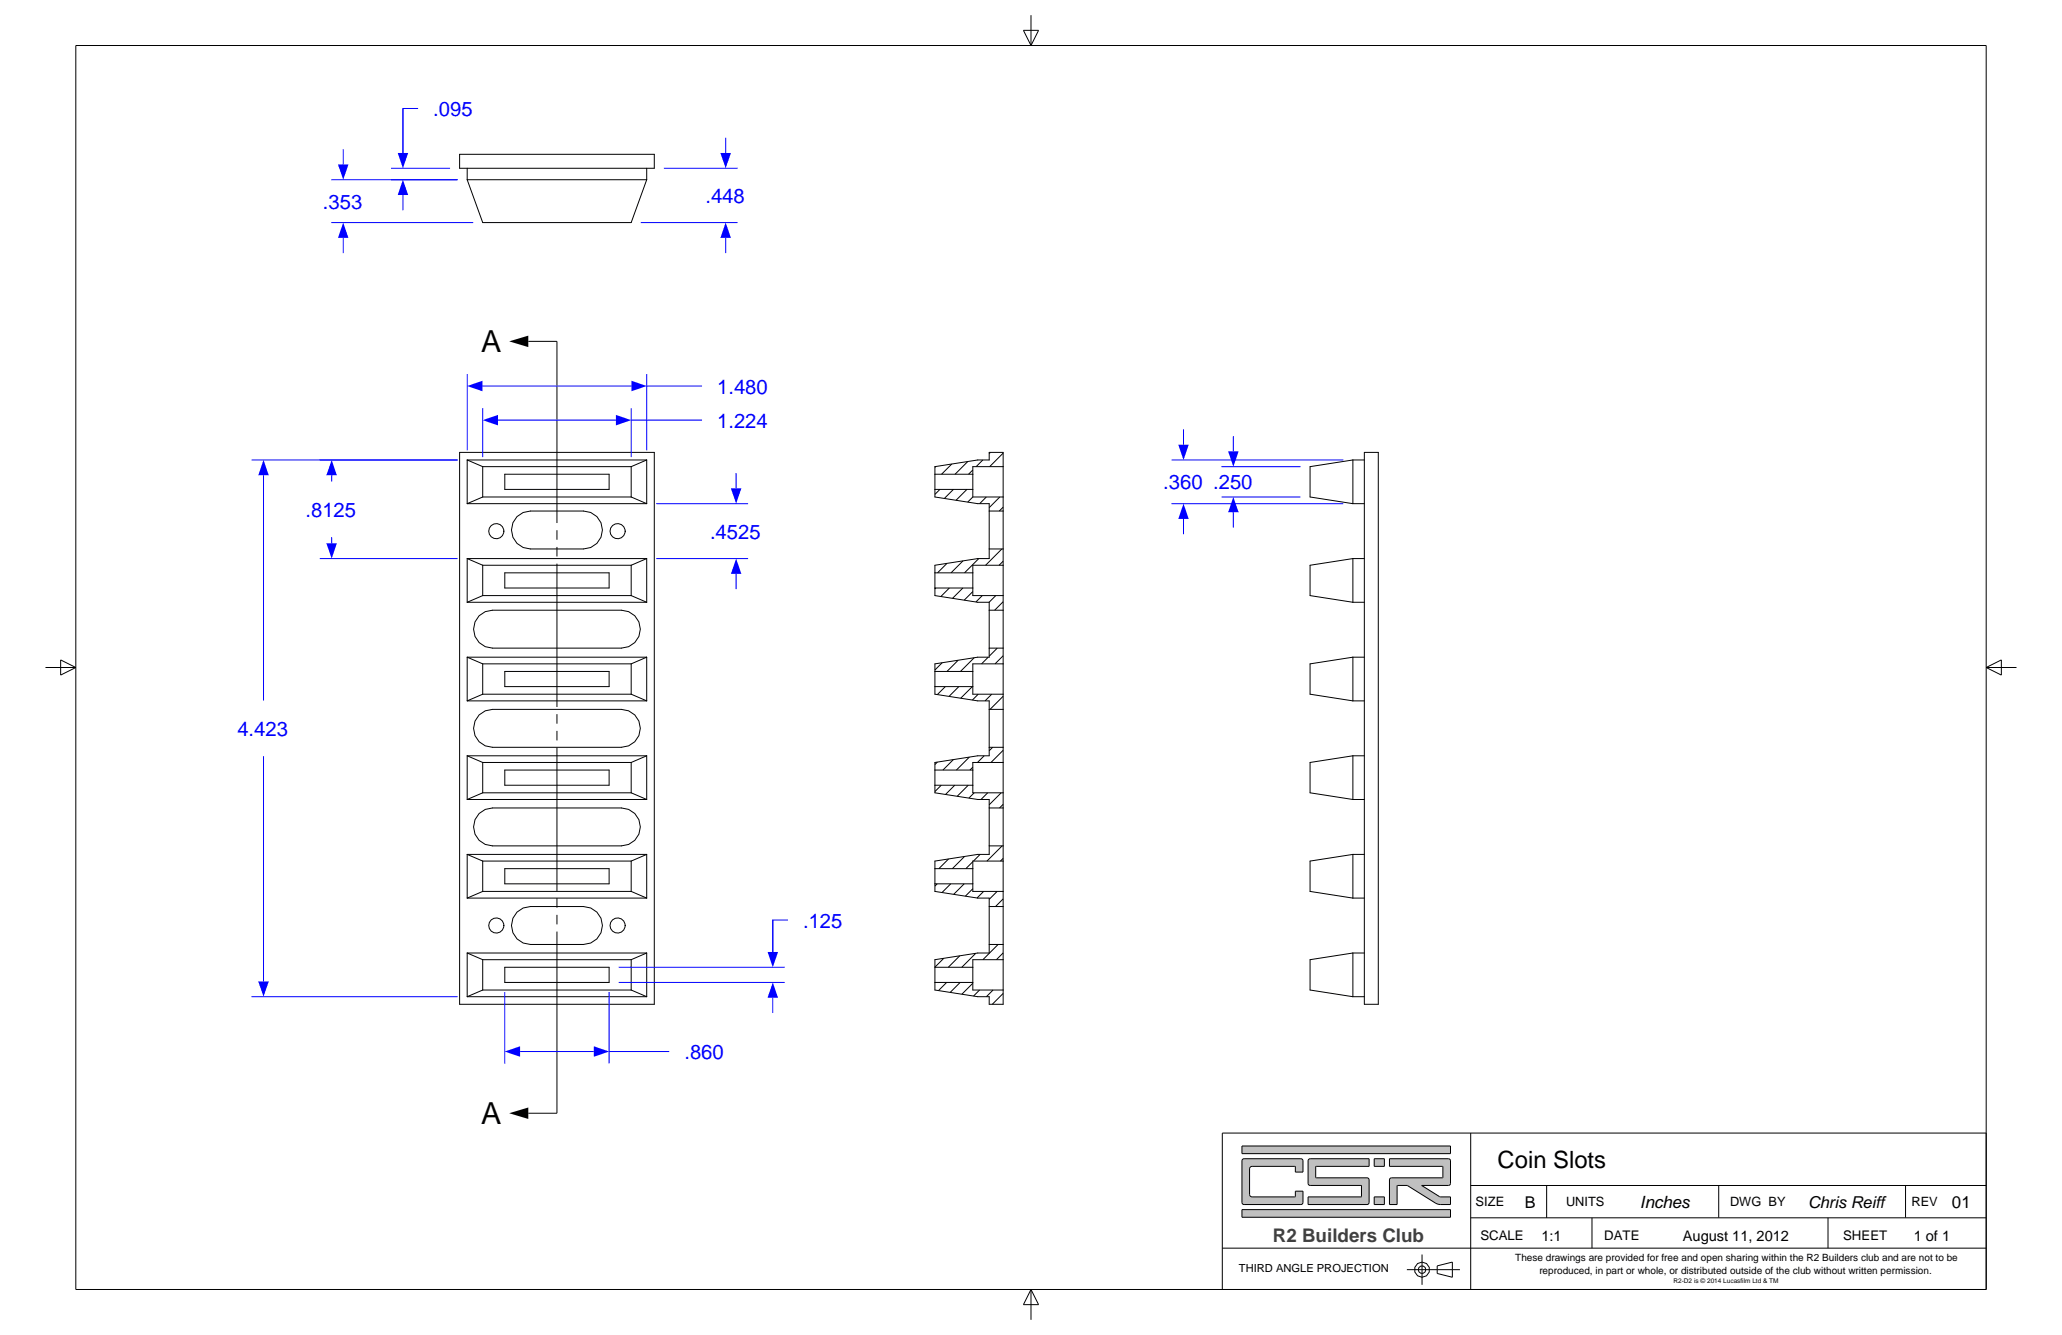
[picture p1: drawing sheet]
<svg xmlns="http://www.w3.org/2000/svg" width="432mm" height="279mm" viewBox="0 0 432 279" stroke-linecap="round" stroke-linejoin="round" font-family="sans-serif">
<g fill="none" stroke="#000" stroke-width=".21">
<path d="M110.6 71.4h6v38.1M96.2 94.7h40.8v115.5h-40.8zM97.8 96.3v9.1M97.8 96.3l3.3 1.4M97.8 96.3h37.6M101.1 97.7v6.3M101.1 97.7h31.1M105.7 99.3h21.9v3.1h-21.9zM132.2 97.7v6.3M135.4 96.3v9.1M135.4 96.3l-3.2 1.4M97.8 116.9v9.1"/>
<path d="M97.8 105.4h37.6M97.8 116.9l3.3 1.4M97.8 116.9h37.6M101.1 118.3v6.4M101.1 104h31.1M101.1 104l-3.3 1.4M101.1 118.3h31.1M105.7 119.9h21.9v3.2h-21.9zM108.3 108.1l1.3-.8 1.5-.3h11.1a4 4 0 0 1 4 3.9 4 4 0 0 1-4 4h-11.1a4 4 0 0 1-3.7-2.5 4 4 0 0 1 .9-4.3zM116.6 111v2M116.6 114.5v2M116.6 118v30"/>
<path d="M132.2 118.3v6.4M132.2 104l3.2 1.4M135.4 116.9v9.1M135.4 116.9l-3.2 1.4M97.8 137.5v9.2M97.8 126h37.6M97.8 137.5l3.3 1.4M97.8 137.5h37.6M100.3 128.9l1.3-.9 1.5-.3h27a4 4 0 0 1 4 4 4 4 0 0 1-4 3.9h-27a4 4 0 0 1-3.6-2.4 4 4 0 0 1 .8-4.3zM101.1 138.9v6.4M101.1 124.7h31.1M101.1 124.7l-3.3 1.3"/>
<path d="M101.1 138.9h31.1M132.2 138.9v6.4M132.2 124.7l3.2 1.3M135.4 137.5v9.2M135.4 137.5l-3.2 1.4M97.8 158.2v9.1M97.8 146.7h37.6M97.8 158.2l3.3 1.4M97.8 158.2h37.6M100.3 149.6l1.3-.8 1.5-.3h27a4 4 0 0 1 4 3.9 4 4 0 0 1-4 4h-27a4 4 0 0 1-3.6-2.4 4 4 0 0 1 .8-4.4zM101.1 159.6v6.3M101.1 145.3h31.1"/>
<path d="M101.1 145.3l-3.3 1.4M101.1 159.6h31.1M105.7 140.5h21.9v3.2h-21.9zM116.6 149.5v2M116.6 153v2M116.6 156.5v30M132.2 159.6v6.3M132.2 145.3l3.2 1.4M135.4 158.2v9.1M135.4 158.2l-3.2 1.4M97.8 178.8v9.2M97.8 178.8l3.3 1.4"/>
<path d="M97.8 178.8h37.6M97.8 167.3h37.6M100.3 170.3l1.3-.9 1.5-.3h27a4 4 0 0 1 4 4 4 4 0 0 1-4 3.9h-27a4 4 0 0 1-3.6-2.4 4 4 0 0 1 .8-4.3zM101.1 165.9h31.1M101.1 165.9l-3.3 1.4M105.7 161.2h21.9v3.1h-21.9zM132.2 165.9l3.2 1.4M135.4 178.8v9.2M135.4 178.8l-3.2 1.4M97.8 199.5v9.1M97.8 199.5l3.3 1.4M97.8 199.5h37.6"/>
<path d="M97.8 188h37.6M101.1 180.2v6.4M101.1 180.2h31.1M101.1 186.6h31.1M101.1 186.6l-3.3 1.4M105.7 181.8h21.9v3.2h-21.9zM108.3 190.9l1.3-.9 1.5-.3h11.1a4 4 0 0 1 4 4 4 4 0 0 1-4 4h-11.1a4 4 0 0 1-3.7-2.5 4 4 0 0 1 .9-4.3zM116.6 188v2M116.6 191.5v2M116.6 195v38h-6M132.2 180.2v6.4M132.2 186.6l3.2 1.4"/>
<path d="M135.4 199.5v9.1M135.4 199.5l-3.2 1.4M97.8 208.6h37.6M101.1 200.9v6.3M101.1 207.2l-3.3 1.4M101.1 200.9h31.1M101.1 207.2h31.1M105.7 202.4h21.9v3.2h-21.9zM132.2 200.9v6.3M132.2 207.2l3.2 1.4"/>
<circle cx="103.9" cy="111.2" r="1.59"/>
<circle cx="129.3" cy="111.2" r="1.59"/>
<circle cx="103.9" cy="193.7" r="1.59"/>
<circle cx="129.3" cy="193.7" r="1.59"/>
</g>
<path d="M106.6 71.4l4-1.2v2.4zM106.6 233l4-1.2v2.4z" fill="#000"/>
<path d="M132.2 87.9h14.8" fill="none" stroke="#00f" stroke-width=".21"/>
<g fill="#00f">
<path d="M101.1 87.9l3.2-1.1v2.2z"/>
<path d="M129 86.8l3.2 1.1-3.2 1.1z"/>
</g>
<path d="M101.1 85.4v10.3M104.3 87.9h24.7M132.2 85.4v10.3M135.4 80.8h11.6" fill="none" stroke="#00f" stroke-width=".21"/>
<g fill="#00f">
<path d="M97.8 80.8l3.2-1.1v2.2z"/>
<path d="M132.2 79.7l3.2 1.1-3.2 1.1z"/>
</g>
<path d="M97.8 78.3v16M135.4 78.3v16M101 80.8h31.2" fill="none" stroke="#00f" stroke-width=".21"/>
<path d="M153.1 102.2h2.2l-1.1 3.2z" fill="#00f"/>
<path d="M154.2 99v3.2" fill="none" stroke="#00f" stroke-width=".21"/>
<path d="M154.2 116.9l1.1 3.2h-2.2z" fill="#00f"/>
<path d="M137.4 105.4h19.3M137.4 116.9h19.3M154.2 120.1v3.2M127.6 220.1h12.5" fill="none" stroke="#00f" stroke-width=".21"/>
<g fill="#00f">
<path d="M124.4 219l3.2 1.1-3.2 1.1z"/>
<path d="M105.7 220.1l3.2-1.1v2.2z"/>
</g>
<path d="M165 192.6h-3.2v6.6M105.7 207.6v15M127.6 207.6v15M108.9 220.1h15.5" fill="none" stroke="#00f" stroke-width=".21"/>
<path d="M160.7 199.2h2.2l-1.1 3.2z" fill="#00f"/>
<path d="M161.8 192.6v6.6" fill="none" stroke="#00f" stroke-width=".21"/>
<path d="M161.8 205.6l1.1 3.2h-2.2z" fill="#00f"/>
<path d="M129.6 202.4h34.7M129.6 205.6h34.7M161.8 208.8v3.2" fill="none" stroke="#00f" stroke-width=".21"/>
<path d="M69.4 96.3l1.1 3.2h-2.2z" fill="#00f"/>
<path d="M69.4 99.5v1.3" fill="none" stroke="#00f" stroke-width=".21"/>
<path d="M68.3 113.7h2.2l-1.1 3.2z" fill="#00f"/>
<path d="M66.9 96.3h28.9M66.9 116.9h28.9M69.4 112.4v1.3" fill="none" stroke="#00f" stroke-width=".21"/>
<path d="M55.2 96.3l1.1 3.2h-2.2z" fill="#00f"/>
<path d="M55.2 99.5v47.1" fill="none" stroke="#00f" stroke-width=".21"/>
<path d="M54.1 205.4h2.2l-1.1 3.2z" fill="#00f"/>
<path d="M52.7 96.3h43.1M55.2 158.3v47.1M52.7 208.6h43.1" fill="none" stroke="#00f" stroke-width=".21"/>
<path d="M96.2 32.3h40.8v2.9h-40.8zM97.8 37.6l3.3 9h31.1l3.2-9M97.8 37.6h37.6M97.8 35.2v2.4M135.4 35.2v2.4" fill="none" stroke="#000" stroke-width=".21"/>
<path d="M150.9 32h2.2l-1.1 3.2z" fill="#00f"/>
<path d="M152 28.8v3.2" fill="none" stroke="#00f" stroke-width=".21"/>
<path d="M152 46.6l1.1 3.2h-2.2z" fill="#00f"/>
<path d="M87.6 22.7h-3.2v9.3M139 35.2h15.5M134.2 46.6h20.3M152 49.8v3.2" fill="none" stroke="#00f" stroke-width=".21"/>
<path d="M83.3 32h2.2l-1.1 3.2z" fill="#00f"/>
<path d="M84.4 22.7v9.3" fill="none" stroke="#00f" stroke-width=".21"/>
<path d="M84.4 37.6l1.1 3.2h-2.2z" fill="#00f"/>
<path d="M81.9 35.2h12.3M81.9 37.6h13.9M84.4 40.8v3.2" fill="none" stroke="#00f" stroke-width=".21"/>
<path d="M70.8 34.4h2.2l-1.1 3.2z" fill="#00f"/>
<path d="M71.9 31.2v3.2" fill="none" stroke="#00f" stroke-width=".21"/>
<path d="M71.9 46.6l1.1 3.2h-2.2z" fill="#00f"/>
<path d="M69.4 37.6h26.4M69.4 46.6h29.7M71.9 49.8v3.2" fill="none" stroke="#00f" stroke-width=".21"/>
<g fill="none" stroke="#000" stroke-width=".21">
<path d="M283.3 96.3l-9 1.4v6.3l9 1.4M283.3 96.3v9.1M283.3 96.3h2.4M285.7 94.7h2.9v115.5h-2.9zM283.3 116.9v9.1M283.3 116.9l-9 1.4v6.4l9 1.3M283.3 105.4h2.4M283.3 116.9h2.4M283.3 137.5v9.2M283.3 137.5l-9 1.4v6.4l9 1.4M283.3 137.5h2.4M283.3 126h2.4"/>
<path d="M283.3 158.2v9.1M283.3 158.2l-9 1.4v6.3l9 1.4M283.3 146.7h2.4M283.3 158.2h2.4M283.3 178.8v9.2M283.3 178.8l-9 1.4v6.4l9 1.4M283.3 178.8h2.4M283.3 167.3h2.4M283.3 199.5v9.1M283.3 199.5l-9 1.4v6.3l9 1.4M283.3 199.5h2.4M283.3 188h2.4"/>
<path d="M283.3 208.6h2.4"/>
</g>
<path d="M257.2 94.5h2.2l-1.1 3.2z" fill="#00f"/>
<path d="M258.3 91.3v3.2" fill="none" stroke="#00f" stroke-width=".21"/>
<path d="M258.3 104l1.1 3.2h-2.2z" fill="#00f"/>
<path d="M255.8 97.7h16.5M255.8 104h16.5M258.3 107.2v3.2" fill="none" stroke="#00f" stroke-width=".21"/>
<path d="M246.7 93.1h2.2l-1.1 3.2z" fill="#00f"/>
<path d="M247.8 89.9v3.2" fill="none" stroke="#00f" stroke-width=".21"/>
<path d="M247.8 105.4l1.1 3.2h-2.2z" fill="#00f"/>
<path d="M245.3 96.3h36M245.3 105.4h36M247.8 108.6v3.2" fill="none" stroke="#00f" stroke-width=".21"/>
<g fill="none" stroke="#000" stroke-width=".21">
<path d="M15.9 9.5h400v260.4h-400zM214.3 6.4h3.2l-1.6 3.1zM215.9 3.2v6.3M195.8 99.3h7.9M196 97.6l-.2 .2M199.3 97.1l-2.1 2.2M202.7 96.6l-2.7 2.7M203.7 98.4l-.9 .9M205.8 96.3l-1.4 1.4M207.4 94.7l-.3 .2M210.1 97.7v6.3M210.1 97.7h-6.4v6.3"/>
<path d="M210.1 97.7v-3h-3v1.6h-2.4l-8.9 1.4v6.3l8.9 1.4h2.4v1.6M210.1 94.8l-2.9 2.9M195.8 102.4h7.9M195.8 119.9h7.9M196.8 102.4l-1 1.1M198.3 117.9l-2 2M199.7 102.4l-1.9 1.9M201.7 117.4l-2.5 2.5M202.5 102.4l-2.3 2.3M203.7 104h6.4M203.7 104l-1.1 1.1M205 116.9l-3 3"/>
<path d="M206.5 104l-1.4 1.4M207.1 107v7.9M207.1 114.9v2h-2.4l-8.9 1.4v6.4l8.9 1.3h2.4v1.7M207.1 107h3M207.1 114.9h3M209.4 104l-2.3 2.2M209.8 114.9l-3.4 3.4M210.1 107v7.9M210.1 118.3v6.4M210.1 118.3h-6.4v6.4h6.4M210.1 104v3M210.1 114.9v3.4"/>
<path d="M210.1 117.5l-.9 .8M210.1 106.1l-.8 .9M9.5 139.7h6.4M12.7 138.1l3.2 1.6-3.2 1.6zM195.8 123.1h7.9M196 123.1l-.2 .2M197.3 138.7l-1.5 1.5M198.8 123.1l-1.8 1.7M200.6 138.2l-2.3 2.3M201.6 123.1l-2.1 2.1M203.7 123.8l-1.8 1.8M204 137.7l-2.9 2.8"/>
<path d="M205.7 124.7l-1.3 1.3M206.9 137.5l-1.4 1.4M207.1 127.7v7.9M207.1 135.6v1.9h-2.4l-8.9 1.4v6.4l8.9 1.4h2.4v1.8M207.1 127.7h3M207.1 135.6h3M208.5 124.7l-1.4 1.3M208.8 135.6l-1.7 1.7M210.1 138.9v6.4M210.1 127.7v7.9M210.1 138.9h-6.4v6.4h6.4M210.1 124.7v3"/>
<path d="M210.1 135.6v3.3M210.1 137.2l-1.7 1.7M210.1 125.9l-1.8 1.8M415.9 139.7h6.4M415.9 139.7l3.2-1.6v3.2zM195.8 143.7h7.9M195.8 140.5h7.9M196.3 159.5l-.5 .5M198 143.7l-1.7 1.7M199.6 159l-2.1 2.2M200.8 143.7l-2.1 2M203 158.5l-2.7 2.7"/>
<path d="M203.6 143.7l-2.4 2.4M204.8 145.3l-1.2 1.2M206.1 158.2l-1.4 1.4M207.1 148.5v7.9M207.1 156.4v1.8h-2.4l-8.9 1.4v6.3l8.9 1.4h2.4v1.8M207.1 148.5h3M207.1 156.4h3M207.7 145.3l-1.4 1.4M207.9 156.4l-.8 .7M210.1 159.6v6.3M210.1 148.5v7.9M210.1 159.6h-6.4v6.3h6.4"/>
<path d="M210.1 145.3v3.2M210.1 156.4v3.2M210.1 157l-2.6 2.6M210.1 145.7l-2.8 2.8M195.8 161.2h7.9M195.8 164.3h7.9M197.1 164.3l-1.3 1.4M198.6 179.8l-2 2M199.9 164.3l-1.9 2M202 179.2l-2.6 2.6M202.8 164.3l-2.4 2.4M203.7 160.6l-.6 .6"/>
<path d="M204 165.9l-1.1 1.1M205.2 178.8l-1.4 1.4M206.8 165.9l-1.4 1.4M207.1 169.1v7.9M207.1 177v1.8h-2.4l-8.9 1.4v6.4l8.9 1.4h2.4v1.7M207.1 169.1h3M207.1 177h3M209.7 165.9l-2.6 2.5M209.9 177l-3.2 3.2M210.1 169.1v7.9M210.1 165.9v3.2M210.1 177v3.2"/>
<path d="M210.1 179.6l-.6 .6M210.1 168.3l-.8 .8M195.8 185h7.9M195.8 181.8h7.9M196.3 185l-.5 .5M199.1 185l-1.8 1.8M201.9 185l-2.2 2.2M203.7 186l-1.5 1.6M203.7 180.3l-1.4 1.5M204.3 199.5l-2.9 2.9M206 186.6l-1.4 1.3M207.1 189.7v8"/>
<path d="M207.1 197.7v1.8h-2.4l-8.9 1.4v6.3l8.9 1.4h2.4v1.6h3v-3M207.1 189.7h3M207.1 197.7h3M208.8 186.6l-1.7 1.6M209 197.7l-3.2 3.2M210.1 189.7v8M210.1 180.2v6.4M210.1 180.2h-6.4v6.4h6.4M210.1 186.6v3.1M210.1 197.7v3.2M210.1 188.1l-1.6 1.6M210.1 199.4l-1.4 1.5"/>
<path d="M195.8 205.6h7.9M195.8 202.4h7.9M197.6 200.6l-1.8 1.8M198.2 205.6l-1.7 1.7M201 200l-2.4 2.4M201.1 205.6l-2.1 2.1M203.7 205.8l-2.3 2.3M205.1 207.2l-1.2 1.3M208 207.2l-1.4 1.4M210.1 200.9v6.3M210.1 200.9h-6.4v6.3h6.4M210.1 207.9l-2.3 2.3"/>
<path d="M215.9 269.9v6.3M215.9 269.9l1.6 3.1h-3.2z"/>
</g>
<path d="M260.1 253.2v1.6h43.6v-1.6zM260.1 239.8v1.6h43.6v-1.6zM260.2 242.6l.3-.1 12.2 .1 .2 .3v2.4h-1.6l-.1-1.2-9.3 .1-.2 .4v5.4l.1 .3 .4 .2h9l.1-1.2h1.6l-.1 2.6-.4 .2-12.2-.1-.1-.4v-8.6zM291 242.5v1.6h11l.1 .1v2.3l-10.9 .1-.2 .3v5.2h1.6v-3.9l.1-.1h2l6.3 3.9 2.7 .1v-1.6h-2.2l-3.8-2.4h5.6l.3-.1 .1-.3v-4.7l-.1-.4zM274 242.6l-.1 .4v4.7l.2 .3 10.9 .1 .1 2.3-.1 .1h-11.1v1.6h12.4l.3-.2 .1-5-.2-.3-10.9-.1-.1-2.3 .1-.1h11.1v-1.6h-12.3zM287.8 250.5v1.6h2.1v-1.6zM287.8 242.5v1.6h2.1v-1.6z" fill-rule="evenodd" fill="#c0c0c0"/>
<g fill="none" stroke="#000" stroke-width=".21">
<path d="M256 237.1h159.9v32.8h-159.9zM260.1 239.8h43.6v1.6h-43.6zM308 237.1v32.8M260.1 253.2h43.6v1.6h-43.6zM260.2 242.6l.3-.1 12.2 .1 .2 .3v2.4h-1.6l-.1-1.2-9.3 .1-.2 .4v5.4l.1 .3 .4 .2h9l.1-1.2h1.6l-.1 2.6-.4 .2-12.2-.1-.1-.4v-8.6zM274 242.6l.4-.1h12.3v1.6h-11.1l-.1 .1 .1 2.3 10.9 .1 .2 .4-.1 4.9-.3 .2h-12.4v-1.6h11.1l.1-.1-.1-2.3-10.9-.1-.2-.3v-4.7zM287.8 242.5h2.1v1.6h-2.1zM287.8 250.5h2.1v1.6h-2.1zM291 242.5l12.6 .1 .1 .4v4.7l-.1 .3-.3 .1h-5.6l3.8 2.4h2.2v1.6h-2.1l-.8-.2-6.1-3.8h-2.1v4h-1.6v-5.2l.2-.3 10.8-.1 .1-.1v-2.3h-11.1zM308 248.1h107.9M308 254.9h107.9M323.9 248.1v6.8"/>
<path d="M333.4 254.9v6.3M359.9 248.1v6.7M382.8 254.9v6.3M399 248.1v6.7M256 261.2h159.9M294.6 265.7h11.1M297.8 262.6v6.3M301 264.9l3.1-.8v3.2l-3.1-.8z"/>
<circle cx="297.8" cy="265.7" r=".79"/>
<circle cx="297.8" cy="265.7" r="1.59"/>
</g>
<g font-size="6.3">
<text x="100.7" y="73.7">A</text>
<text x="100.7" y="235.2">A</text>
</g>
<text font-size="5" x="313.6" y="244.4">Coin Slots</text>
<g font-size="4.2" fill="#00f">
<text x="90.7" y="24.3">.095</text>
<text x="67.6" y="43.7">.353</text>
<text x="147.7" y="42.5">.448</text>
<text x="150.2" y="82.4">1.480</text>
<text x="150.2" y="89.5">1.224</text>
<text x="243.6" y="102.4">.360 .250</text>
<text x="64" y="108.2">.8125</text>
<text x="148.7" y="112.7">.4525</text>
<text x="49.7" y="154">4.423</text>
<text x="168.2" y="194.1">.125</text>
<text x="143.3" y="221.7">.860</text>
</g>
<text font-size="3.9" fill="#404040" x="266.6" y="259.9">R2 Builders Club</text>
<g font-size="3.5">
<text x="343.4" y="252.9">Inches</text>
<text x="408.8" y="252.9">01</text>
</g>
<g font-size="3.4">
<text x="319.3" y="252.8">B</text>
<text x="378.6" y="252.8">Chris Reiff</text>
</g>
<g font-size="3.1">
<text x="322.8" y="259.7">1:1</text>
<text x="352.4" y="259.7">August 11, 2012</text>
<text x="400.7" y="259.7">1 of 1</text>
</g>
<g font-size="2.8">
<text x="310" y="259.5">SCALE</text>
<text x="335.9" y="259.5">DATE</text>
<text x="386" y="259.5">SHEET</text>
</g>
<g font-size="2.7">
<text x="309" y="252.5">SIZE</text>
<text x="327.9" y="252.4">UNITS</text>
<text x="362.3" y="252.4">DWG BY</text>
<text x="400.3" y="252.4">REV</text>
</g>
<text font-size="2.3" x="259.4" y="266.2">THIRD ANGLE PROJECTION</text>
<g font-size="2.1">
<text x="317.3" y="264">These drawings are provided for free and open sharing within the R2 Builders club and are not to be</text>
<text x="322.3" y="266.6">reproduced, in part or whole, or distributed outside of the club without written permission.</text>
</g>
<text font-size="1.4" x="350.5" y="268.6">R2-D2 is © 2014 Lucasfilm Ltd &amp; TM</text>
</svg>
